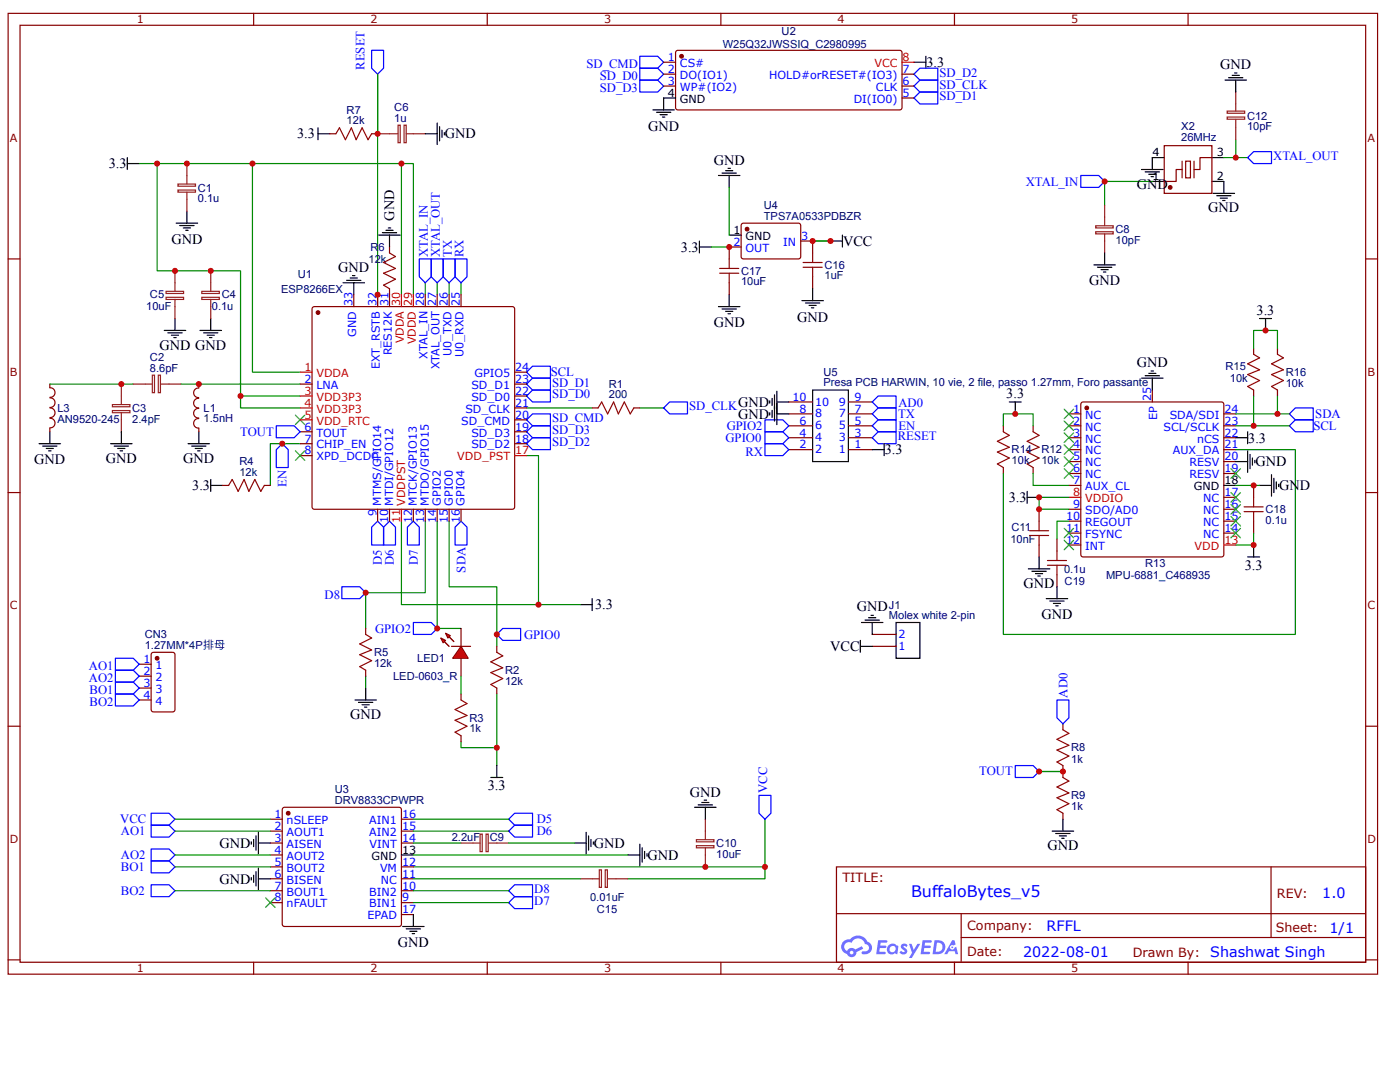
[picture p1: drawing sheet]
<svg xmlns="http://www.w3.org/2000/svg" width="279mm" height="216mm" viewBox="0 0 279 216" stroke-linecap="round" stroke-linejoin="round" font-family="sans-serif">
<g fill="none" stroke="#800" stroke-width=".24">
<path d="M1.6 2.7h273.3v191.7h-273.3zM4 5h268.5v187h-268.5zM50.6 2.7v2.3M97.2 2.7v2.3M143.9 2.7v2.3M190.5 2.7v2.3M237.1 2.7v2.3M1.6 51.7h2.4M272.5 51.7h2.4M1.6 98.3h2.4M272.5 98.3h2.4M1.6 144.9h2.4"/>
<path d="M272.5 144.9h2.4M166.9 173h105.6v19h-105.6zM253.7 173v14.1M1.6 191.5h2.4M50.6 192v2.4M97.2 192v2.4M143.9 192v2.4M167 182.3h105.5M190.5 192v2.4M191.8 187.1h80.7M191.8 182.3v9.5M237.1 192v2.4"/>
<path d="M272.5 191.5h2.4"/>
</g>
<g fill="#58f">
<path d="M180 188.4l.5-.1 .3 .1 .3 .2-.2 .4a.32 .32 0 0 0-.3-.3 .32 .32 0 0 0-.3 .2v.1a.8 .8 0 0 1 .7 .5 .8 .8 0 0 1-.3 .9h-.6l-.6-.3 .3-.4 .5 .3 .2-.1v-.2a.82 .82 0 0 1-.5-1.3z"/>
<path d="M181.4 188.3h.5l.5 1.3 .7-1.3h.6l-1.7 2.9h-.6l.6-1.1z"/>
<path d="M175.3 187.6l1.7 .1 .1 .2-.3 .2h-1.1v.6h1l.2 .2-.3 .3h-1l-.1 .7h1l.2 .1v.3l-1.8 .1z"/>
<path d="M184.1 187.6l1.8 .1 .1 .2-.3 .2h-1.1l-.1 .6h1.1l.2 .2-.3 .3h-1l-.2 .7h1.1l.2 .1v.3l-1.9 .1z"/>
<path d="M190 187.6h.5l.2 .8-.4 .3a.47 .47 0 0 0-.7 .2 .47 .47 0 0 0 .3 .6 .47 .47 0 0 0 .6-.4l.3-.2 .4 1.5h-.5l-.2-.6h-1.1l-.4 .6h-.5z"/>
<path d="M186.5 187.6l-.4 2.8h.9a1.42 1.42 0 0 0 1.7-1.4 1.42 1.42 0 0 0-1.7-1.4zM187 188.1a.93 .93 0 0 1 1.1 1 .93 .93 0 0 1-1.2 .8h-.2z"/>
<path d="M177.3 188.7a1.04 1.04 0 0 0-.1 1.4 1.04 1.04 0 0 0 1.5 .1l.4 .2 .2-1.5-.4-.2a1 1 0 0 0-1.6 0zM177.5 189.4a.62 .62 0 0 1 1.2 0 .62 .62 0 0 1-1.2 0z"/>
<path d="M168.3 187.9a1.47 1.47 0 0 0 .7 2.5 .97 .97 0 0 0 1.1 .6 .97 .97 0 0 0 .8-1l1.4-.7-.3-.5-1.3 .7a.99 .99 0 0 0-1.7 .3 .94 .94 0 0 1-.4-1.4 .94 .94 0 0 1 1.4-.3 1.43 1.43 0 0 1 1.4-.8 1.43 1.43 0 0 1 1.3 1.1 .77 .77 0 0 1 .7 .9 .77 .77 0 0 1-1.1 .5 .29 .29 0 0 0-.4 .3 .29 .29 0 0 0 .3 .3 1.34 1.34 0 0 0 1.7-.8 1.34 1.34 0 0 0-.8-1.7 2.12 2.12 0 0 0-3.6-.5l-.7 .1zM169.6 190.1a.37 .37 0 0 1 .7 0 .37 .37 0 0 1-.7 0z"/>
<circle cx="190" cy="189" r=".18"/>
</g>
<path d="M30.3 130.3l.3-.1h3.8l.5 .3v11.1l-.3 .4-4 .1-.4-.3v-11.2z" fill="none" stroke="#800" stroke-width=".24"/>
<circle cx="31.4" cy="131.3" r=".36" fill="#800"/>
<g fill="none" stroke="#800" stroke-width=".24">
<path d="M9.9 76.6v.8M10 77.4a.95 .95 0 0 1 1 .9 .95 .95 0 0 1-1 1M10 79.4a.95 .95 0 0 1 1 .9 .95 .95 0 0 1-1 1M9.9 85.4v.8M10 83.5a.95 .95 0 0 1 1 .9 .95 .95 0 0 1-1 1M10 81.4a.95 .95 0 0 1 1 1 .95 .95 0 0 1-1 .9M27.8 132.5h2.4M27.8 134.9h2.4M27.8 137.3h2.4M27.8 139.7h2.4M92 138.5v1.2M99.1 129v1.2"/>
<path d="M99.1 137.3v1.2M174.1 129h4.7M174.1 126.6h4.7M92 146.8v1.2"/>
<circle cx="31.4" cy="131.3" r=".36"/>
</g>
<path d="M63.5 26.7h2.3M63.5 25.5v2.4M7.8 88.5h4.3M8.5 89h2.9M9.2 89.5h1.5M9.7 90h.5M9.9 86.2v2.3M178.8 124.2h4.8v7.1h-4.8zM98 155.1h2.3M99.1 152.8v2.3" fill="none" stroke="#000" stroke-width=".24"/>
<path d="M9.9 76.6h16.7M87.3 104v21.4h4.7M89.6 104v13.1h9.5v11.9M92 134.9v3.6M99.1 138.5v14.3M92 148v1.2h7.1" fill="none" stroke="#080" stroke-width=".24"/>
<path d="M24.2 76.6v4.1M22.4 80.7h3.5v.5h-3.5zM22.4 81.9h3.5v.4h-3.5zM24.2 82.3v3.9" fill="none" stroke="#8d2323" stroke-width=".24"/>
<path d="M82.5 124.2h3.6l1.2 1.2-1.2 1.2h-3.6zM99.1 126.6l1.2-1.2h3.6v2.4h-3.6z" fill="none" stroke="#00f" stroke-width=".24"/>
<path d="M92 139.7l1.2 .7-2.4 1.2 2.4 1.2-2.4 .9 2.4 1.2-2.4 1.2 1.2 .7M99.1 130.2l1.2 .7-2.3 1.2 2.3 1.2-2.3 .9 2.3 1.2-2.3 1.2 1.1 .7" fill="none" stroke="#a00000" stroke-width=".24"/>
<path d="M92 129l1.4 2.3h-3.1z" fill="#f00"/>
<path d="M90.1 129h3.8M92 129l1.4 2.3h-3.1z" fill="none" stroke="#800" stroke-width=".24"/>
<path d="M88.7 128l.9 1z" fill="#800"/>
<path d="M88.7 128l.9 1" fill="none" stroke="#800" stroke-width=".24"/>
<path d="M89.6 127.1l1 .9z" fill="#800"/>
<path d="M89.6 127.1l1 .9" fill="none" stroke="#800" stroke-width=".24"/>
<path d="M88 127.3l.9 .5-.5 .5z" fill="#f00"/>
<path d="M88 127.3l.9 .5-.5 .5z" fill="none" stroke="#800" stroke-width=".24"/>
<path d="M88.9 126.4l1 .4-.5 .5z" fill="#f00"/>
<g fill="none" stroke="#800" stroke-width=".24">
<path d="M135 10.2l.3-.2h44.3l.3 .3 .1 .2v11l-.2 .4h-.3h-44.3l-.3-.2-.1-.2v-11zM65.8 26.7h1.2M74.2 26.7h1.2M77.7 49.3v1.2M77.7 57.6v1.2M44.4 96.9h1.2M52.8 96.9h1.1M118.2 81.4h1.2M126.5 81.4h1.2M73 125.4v1.2M73 133.7v1.2M88.9 126.4l1 .4-.5 .5z"/>
<path d="M92 125.4v3.6M92 131.3v3.6"/>
</g>
<g fill="none" stroke="#00f" stroke-width=".24">
<path d="M74.2 10h2.3v3.6l-1.1 1.2-1.2-1.2zM127.7 13.6h3.6l1.1 1.2-1.1 1.2h-3.6zM127.7 11.2h3.6l1.1 1.2-1.1 1.2h-3.6zM127.7 16h3.6l1.1 1.2-1.1 1.2h-3.6zM183.6 18.4h3.6v2.3h-3.6l-1.2-1.1zM183.6 13.6h3.6v2.4h-3.6l-1.2-1.2zM183.6 16h3.6v2.4h-3.6l-1.2-1.2zM83.7 51.7h2.4v3.5l-1.2 1.2-1.2-1.2zM86.1 51.7h2.3v3.5l-1.1 1.2-1.2-1.2zM88.4 51.7h2.4v3.5l-1.2 1.2-1.2-1.2zM90.8 51.7h2.4v3.5l-1.2 1.2-1.2-1.2zM105.1 74.3l1.2-1.2h3.5v2.4h-3.5z"/>
<path d="M105.1 76.6l1.2-1.1h3.5v2.3h-3.5zM105.1 79l1.2-1.2h3.5v2.4h-3.5zM56.3 88.5l1.2 1.2v3.6h-2.4v-3.6zM105.1 88.5l1.2-1.2h3.5v2.4h-3.5zM105.1 86.2l1.2-1.2h3.5v2.3h-3.5zM106.3 82.6h3.5v2.4h-3.5l-1.2-1.2zM133.6 80.2h3.6v2.4h-3.6l-1.2-1.2zM75.4 104l1.1 1.2v3.6h-2.3v-3.6zM77.7 104l1.2 1.2v3.6h-2.4v-3.6zM82.5 104l1.2 1.2v3.6h-2.4v-3.6zM92 104l1.2 1.2v3.6h-2.4v-3.6zM23 138.5h3.6l1.2 1.2-1.2 1.2h-3.6z"/>
<path d="M23 136.1h3.6l1.2 1.2-1.2 1.2h-3.6zM23 133.7h3.6l1.2 1.2-1.2 1.2h-3.6zM23 131.3h3.6l1.2 1.2-1.2 1.2h-3.6z"/>
</g>
<path d="M75.4 14.8v46.4M84.9 56.4v2.4M87.3 56.4v2.4M89.6 56.4v2.4M92 56.4v2.4M59.9 88.5h-6v8.4M105.1 90.9h2.4v29.7M105.1 81.4h13.1M127.7 81.4h4.7M80.1 104v16.6h35.7M84.9 104v14.3h-11.9v7.1M73 134.9v2.4" fill="none" stroke="#080" stroke-width=".24"/>
<g fill="none" stroke="#000" stroke-width=".24">
<path d="M132.4 19.6v2.3M182.4 12.4h2.4M184.8 11.2v2.4M25.4 32.6h2.4M25.4 31.4v2.4M84.9 26.7h2.4M87.3 24.5v4.3M87.7 25.3v2.8M88.2 26v1.4M88.7 26.5v.4M130.3 21.9h4.3M131 22.4h2.9"/>
<path d="M131.7 22.9h1.5M132.2 23.4h.5M68.5 56.4h4.2M69.2 55.9h2.8M69.9 55.5h1.4M70.4 55h.4M70.6 56.4v2.4M75.6 46.9h4.3M76.3 46.4h2.9M77 46h1.4M77.5 45.5h.5M77.7 46.9v2.4"/>
<path d="M42.1 96.9h2.3M42.1 95.7v2.3M118.2 119.5v2.3M70.8 139.7h4.3M73 137.3v2.4M115.8 120.6h2.4M71.6 140.2h2.8M72.3 140.6h1.4M72.7 141.1h.5"/>
</g>
<path d="M75.4 26.7h4M79.4 25h.5v3.5h-.5zM80.6 25h.5v3.5h-.5zM81.1 26.7h3.8" fill="none" stroke="#8d2323" stroke-width=".24"/>
<path d="M67 26.7l.7-1.2 1.2 2.4 1.2-2.4 1 2.4 1.2-2.4 1.2 2.4 .7-1.2M77.7 50.5l1.2 .7-2.4 1.2 2.4 1.2-2.4 .9 2.4 1.2-2.4 1.2 1.2 .7M45.6 96.9l.7-1.2 1.2 2.3 1.2-2.3 1 2.3 1.2-2.3 1.1 2.3 .8-1.1M119.4 81.4l.7-1.2 1.2 2.4 1.2-2.4 .9 2.4 1.2-2.4 1.2 2.4 .7-1.2M73 126.6l1.2 .7-2.4 1.2 2.4 1.2-2.4 .9 2.4 1.2-2.4 1.2 1.2 .7" fill="none" stroke="#a00000" stroke-width=".24"/>
<circle cx="136" cy="11.2" r=".36" fill="#800"/>
<g fill="none" stroke="#800" stroke-width=".24">
<path d="M132.4 12.4h2.4M132.4 14.8h2.4M132.4 17.2h2.4M180 14.8h2.4M180 17.2h2.4M180 19.6h2.4M39.7 79.5a.95 .95 0 0 0-1.1 .9 .95 .95 0 0 0 1.1 1M39.7 77.4a.95 .95 0 0 0-1.1 1 .95 .95 0 0 0 1.1 .9M39.7 76.6v.8M62.4 61.3l.4-.1h39.4l.4 .1 .1 .4v39.4l-.1 .4-.4 .1h-39.4l-.4-.1-.1-.4v-39.4zM39.7 81.5a.95 .95 0 0 0-1.1 .9 .95 .95 0 0 0 1.1 1M39.7 83.5a.95 .95 0 0 0-1.1 1 .95 .95 0 0 0 1.1 .9"/>
<path d="M39.7 85.4v.8"/>
<circle cx="136" cy="11.2" r=".36"/>
</g>
<g fill="none" stroke="#000" stroke-width=".24">
<path d="M132.4 19.6h2.4M35.2 44.5h4.2M35.9 45h2.8M36.6 45.5h1.4M37.1 46h.4M37.3 42.2v2.3M32.8 65.9h4.3M33.5 66.4h2.8M34.2 66.9h1.4M34.7 67.4h.5M34.9 63.6v2.3M39.9 65.9h4.3"/>
<path d="M40.6 66.4h2.9M41.3 66.9h1.5M41.8 67.4h.5M42.1 63.6v2.3M22.1 88.5h4.3M22.8 89h2.8M23.5 89.5h1.4M24 90h.5M24.2 86.2v2.3M37.5 88.5h4.3M38.3 89h2.8M39 89.5h1.4"/>
<path d="M39.4 90h.5M39.7 86.2v2.3"/>
</g>
<path d="M180 12.4h2.4" fill="none" stroke="#f00" stroke-width=".24"/>
<path d="M58.9 82.8l1.9 1.9zM60.8 82.8l-1.9 1.9z" fill="#000"/>
<path d="M58.9 82.8l1.9 1.9M60.8 82.8l-1.9 1.9" fill="none" stroke="#3c3" stroke-width=".24"/>
<path d="M27.8 32.6h54.7v26.2M31.4 32.6v21.4h16.6v25h11.9M50.4 32.6v41.7h9.5M80.1 32.6v26.2M36.1 76.6h23.8M48 79v2.4h11.9" fill="none" stroke="#080" stroke-width=".24"/>
<g fill="none" stroke="#8d2323" stroke-width=".24">
<path d="M35.5 36.7h3.5v.5h-3.5zM35.5 37.9h3.5v.4h-3.5zM37.3 32.6v4.1M37.3 38.3v3.9M33.1 58.1h3.5v.5h-3.5zM33.1 59.3h3.5v.5h-3.5zM34.9 54v4.1M34.9 59.8v3.8M40.3 58.1h3.5v.5h-3.5zM40.3 59.3h3.5v.5h-3.5zM42.1 54v4.1M42.1 59.8v3.8"/>
<path d="M26.6 76.6h3.8M30.4 74.9h.4v3.5h-.4zM31.6 74.9h.4v3.5h-.4zM32.1 76.6h4"/>
</g>
<circle cx="63.5" cy="62.4" r=".36" fill="#800"/>
<g fill="none" stroke="#800" stroke-width=".24">
<path d="M70.6 58.8v2.4M75.4 58.8v2.4M77.7 58.8v2.4M84.9 58.8v2.4M87.3 58.8v2.4M89.6 58.8v2.4M92 58.8v2.4M59.9 76.6h2.4M102.7 76.6h2.4M102.7 79h2.4M102.7 74.3h2.4M59.9 86.2h2.4"/>
<path d="M59.9 88.5h2.4M59.9 90.9h2.4M102.7 86.2h2.4M102.7 88.5h2.4M102.7 83.8h2.4M102.7 81.4h2.4M75.4 101.6v2.4M77.7 101.6v2.4M82.5 101.6v2.4M84.9 101.6v2.4M87.3 101.6v2.4M89.6 101.6v2.4"/>
<path d="M92 101.6v2.4M56.5 161.2l.3-.1h22.8l.4 .1 .1 .4v22.8l-.1 .3-.4 .2h-22.8l-.3-.2-.2-.3v-22.8z"/>
<circle cx="63.5" cy="62.4" r=".36"/>
</g>
<path d="M80.1 58.8v2.4M82.5 58.8v2.4M59.9 74.3h2.4M59.9 79h2.4M59.9 81.4h2.4M59.9 83.8h2.4M102.7 90.9h2.4M80.1 101.6v2.4" fill="none" stroke="#f00" stroke-width=".24"/>
<path d="M152.7 173v2.4h-27.4M152.7 163.5v9.5h-70.2" fill="none" stroke="#080" stroke-width=".24"/>
<circle cx="57.5" cy="162.3" r=".36" fill="#800"/>
<g fill="none" stroke="#800" stroke-width=".24">
<path d="M148 44.7l.4-.2 11.2 .1 .2 .4-.1 6.5-.4 .2-11.2-.1-.2-.4v-6.2zM53.9 163.5h2.4M53.9 165.8h2.4M53.9 168.2h2.4M53.9 170.6h2.4M53.9 173h2.4M53.9 175.4h2.4M53.9 177.7h2.4M80.1 163.5h2.4M80.1 165.8h2.4M80.1 168.2h2.4M80.1 173h2.4"/>
<path d="M80.1 175.4h2.4M80.1 177.7h2.4M53.9 180.1h2.4M80.1 180.1h2.4M80.1 182.5h2.4"/>
<circle cx="57.5" cy="162.3" r=".36"/>
</g>
<g fill="none" stroke="#000" stroke-width=".24">
<path d="M140.5 159.7h.5M50.1 168v.5M50.1 175.1v.5M50.6 167.5v1.4M50.6 174.6v1.5M51.1 166.8v2.8M51.1 173.9v2.9M51.6 168.2h2.3M51.6 166.1v4.3M51.6 173.2v4.3M51.6 175.4h2.3M80.1 170.6h2.4"/>
<path d="M114.6 168.2h2.4M117 166.1v4.3M117.5 166.8v2.8M117.9 167.5v1.4M118.4 168v.5M125.3 170.6h2.4M127.7 168.5v4.2M128.2 169.2v2.8M128.6 169.9v1.4M129.1 170.4v.4M138.6 161.1h4.3M139.3 160.6h2.9"/>
<path d="M140.1 160.1h1.4M140.8 161.1v2.4M80.4 184.9h4.2M81.1 185.3h2.8M81.8 185.8h1.4M82.3 186.3h.4M82.5 182.5v2.4"/>
</g>
<path d="M151.5 158.7h2.4v3.6l-1.2 1.2-1.2-1.2zM30.2 162.3h3.5l1.2 1.2-1.2 1.2h-3.5zM30.2 164.7h3.5l1.2 1.1-1.2 1.2h-3.5zM30.2 169.4h3.5l1.2 1.2-1.2 1.2h-3.5zM30.2 171.8h3.5l1.2 1.2-1.2 1.2h-3.5zM30.2 176.5h3.5l1.2 1.2-1.2 1.2h-3.5zM101.5 163.5l1.2-1.2h3.6v2.4h-3.6zM101.5 177.7l1.2-1.2h3.6v2.4h-3.6zM102.7 164.7h3.6v2.3h-3.6l-1.2-1.2zM101.5 180.1l1.2-1.2h3.6v2.4h-3.6z" fill="none" stroke="#00f" stroke-width=".24"/>
<g fill="none" stroke="#080" stroke-width=".24">
<path d="M34.9 163.5h19M34.9 170.6h19M34.9 165.8h19M34.9 177.7h19M34.9 173h19M82.5 163.5h19M82.5 168.2h9.5M82.5 170.6h42.8M82.5 165.8h19M82.5 177.7h19M82.5 175.4h33.3M101.5 168.2h13.1"/>
<path d="M82.5 180.1h19"/>
</g>
<path d="M92 168.2h3.8M95.8 166.4h.4v3.5h-.4zM97 166.4h.4v3.5h-.4zM97.5 168.2h4M115.8 175.4h3.8M119.6 173.6h.4v3.5h-.4zM120.8 173.6h.4v3.5h-.4zM121.3 175.4h4M139 167.6h3.5v.4h-3.5zM139 168.7h3.5v.5h-3.5zM140.8 163.5v4M140.8 169.2v3.8" fill="none" stroke="#8d2323" stroke-width=".24"/>
<path d="M53 179.2l1.9 1.9zM54.9 179.2l-1.9 1.9z" fill="#000"/>
<path d="M53 179.2l1.9 1.9M54.9 179.2l-1.9 1.9" fill="none" stroke="#3c3" stroke-width=".24"/>
<circle cx="149.1" cy="45.7" r=".36" fill="#800"/>
<g fill="none" stroke="#800" stroke-width=".24">
<path d="M145.5 56.4v2.4M147.9 49.3h-2.4v2.4M159.8 48.1h2.4v2.4M162.2 55.2v2.4M215.8 80.3l.4-.1h27.6l.3 .1 .1 .4v30l-.1 .3-.3 .1h-27.6l-.4-.1-.1-.3v-30z"/>
<circle cx="149.1" cy="45.7" r=".36"/>
</g>
<g fill="none" stroke="#000" stroke-width=".24">
<path d="M143.4 35h4.3M144.1 34.5h2.9M144.8 34.1h1.4M145.3 33.6h.5M145.5 35v2.4M139.6 49.3h2.4M139.6 48.1v2.4M145.5 46.9h2.4M145.5 58.8v2.4M160 60h4.3M162.2 57.6v2.4M165.7 48.1h2.4"/>
<path d="M168.1 46.9v2.4M143.4 61.2h4.3M144.1 61.7h2.9M144.8 62.1h1.4M145.3 62.6h.5M160.8 60.5h2.8M161.5 60.9h1.4M161.9 61.4h.5"/>
</g>
<path d="M143.6 54.5h3.8M143.6 53.6h3.8M145.5 51.7v1.9M145.5 54.5v1.9M160.3 53.3h3.8M160.3 52.4h3.8M162.2 50.5v1.9M162.2 53.3v1.9" fill="none" stroke="#a00000" stroke-width=".24"/>
<path d="M145.5 37.4v9.5M142 49.3h3.5M162.2 48.1h3.5" fill="none" stroke="#080" stroke-width=".24"/>
<path d="M68.2 117.1h3.6l1.2 1.2-1.2 1.2h-3.6z" fill="none" stroke="#00f" stroke-width=".24"/>
<path d="M58.9 90l1.9 1.9zM60.8 90l-1.9 1.9z" fill="#000"/>
<path d="M58.9 90l1.9 1.9M60.8 90l-1.9 1.9" fill="none" stroke="#3c3" stroke-width=".24"/>
<circle cx="216.9" cy="81.4" r=".36" fill="#800"/>
<g fill="none" stroke="#800" stroke-width=".24">
<path d="M232.3 29.1h9.6v9.5h-9.6zM230 77.8v2.4M250.2 69.5v1.2M250.2 77.8v1.2M254.9 69.5v1.2M254.9 77.8v1.2M200.2 85v1.2M200.2 93.3v1.2M206.2 85v1.2M206.2 93.3v1.2M213.3 82.6h2.4M213.3 85h2.4"/>
<path d="M213.3 87.3h2.4M213.3 89.7h2.4M213.3 92.1h2.4M213.3 94.5h2.4M213.3 96.9h2.4M244.2 82.6h2.4M244.2 85h2.4M244.2 87.3h2.4M244.2 89.7h2.4M244.2 92.1h2.4M244.2 94.5h2.4M244.2 99.2h2.4"/>
<path d="M250.2 96.9v2.3M207.4 101.6v2.4M207.4 108.8v2.3M210.9 107.6v2.3M210.9 114.7v2.4M213.3 101.6h2.4M213.3 104h2.4M213.3 106.4h2.4M213.3 108.8h2.4M244.2 101.6h2.4M244.2 104h2.4M244.2 106.4h2.4"/>
<path d="M250.2 104v2.4"/>
<circle cx="216.9" cy="81.4" r=".36"/>
</g>
<path d="M213.3 99.2h2.4M244.2 108.8h2.4" fill="none" stroke="#f00" stroke-width=".24"/>
<g fill="none" stroke="#000" stroke-width=".24">
<path d="M230 36.2h2.3M230 31.4h2.3M241.9 36.2h2.3M241.9 31.4h2.3M227.8 75.5h4.3M228.5 75h2.9M229.3 74.5h1.4M229.7 74h.5M230 75.5v2.3M251.4 63.6h2.4M252.6 63.6v2.3M201.4 80.2h2.4"/>
<path d="M202.6 80.2v2.4M205 99.2h2.4M205 98v2.4M244.2 96.9h2.4M246.6 92.1h2.4M246.6 87.3h2.4M249 86.2v2.3M249 90v4.2M249.5 90.7v2.8M250 91.4v1.4M250.4 91.9v.4M251.4 96.9h2.4"/>
<path d="M253.8 94.7v4.3M254.2 95.4v2.9M254.7 96.1v1.5M255.2 96.6v.5M205.2 113.5h4.3M205.9 114h2.9M206.7 114.5h1.4M207.1 114.9h.5M207.4 111.1v2.4M208.8 119.5h4.3M209.5 119.9h2.9M210.9 117.1v2.4"/>
<path d="M249 111.1h2.4M250.2 108.8v2.3M171.7 129h2.4M171.7 127.8v2.4M171.9 124.2h4.3M172.6 123.7h2.9M173.4 123.3h1.4M173.8 122.8h.5M174.1 124.2v2.4M210.2 120.4h1.5M210.7 120.9h.5"/>
</g>
<g fill="#000">
<path d="M212.4 81.6l1.9 1.9zM214.3 81.6l-1.9 1.9z"/>
<path d="M212.4 84l1.9 1.9zM212.4 85.9l1.9-1.9z"/>
<path d="M212.4 86.4l1.9 1.9zM214.3 86.4l-1.9 1.9z"/>
<path d="M212.4 88.8l1.9 1.9zM214.3 88.8l-1.9 1.9z"/>
<path d="M212.4 91.2l1.9 1.9zM212.4 93.1l1.9-1.9z"/>
<path d="M212.4 93.5l1.9 1.9zM214.3 93.5l-1.9 1.9z"/>
<path d="M245.7 98.3l1.9 1.9zM247.6 98.3l-1.9 1.9z"/>
<path d="M245.7 93.5l1.9 1.9zM247.6 93.5l-1.9 1.9z"/>
<path d="M212.4 105.4l1.9 1.9zM212.4 107.3l1.9-1.9z"/>
<path d="M212.4 107.8l1.9 1.9zM214.3 107.8l-1.9 1.9z"/>
<path d="M245.7 100.7l1.9 1.9zM247.6 100.7l-1.9 1.9z"/>
<path d="M245.7 103l1.9 1.9zM247.6 103l-1.9 1.9z"/>
<path d="M245.7 105.4l1.9 1.9zM247.6 105.4l-1.9 1.9z"/>
</g>
<g fill="none" stroke="#3c3" stroke-width=".24">
<path d="M212.4 81.6l1.9 1.9M212.4 84l1.9 1.9M212.4 86.4l1.9 1.9M212.4 88.8l1.9 1.9M212.4 91.2l1.9 1.9M212.4 93.5l1.9 1.9M214.3 81.6l-1.9 1.9M214.3 84l-1.9 1.9M214.3 86.4l-1.9 1.9M214.3 88.8l-1.9 1.9M214.3 91.2l-1.9 1.9M214.3 93.5l-1.9 1.9"/>
<path d="M245.7 98.3l1.9 1.9M245.7 93.5l1.9 1.9M247.6 98.3l-1.9 1.9M247.6 93.5l-1.9 1.9M212.4 105.4l1.9 1.9M212.4 107.8l1.9 1.9M214.3 105.4l-1.9 1.9M214.3 107.8l-1.9 1.9M245.7 100.7l1.9 1.9M245.7 103l1.9 1.9M245.7 105.4l1.9 1.9M247.6 100.7l-1.9 1.9"/>
<path d="M247.6 103l-1.9 1.9M247.6 105.4l-1.9 1.9"/>
</g>
<g fill="none" stroke="#a00000" stroke-width=".24">
<path d="M250.2 70.7l1.2 .7-2.4 1.2 2.4 1.2-2.4 .9 2.4 1.2-2.4 1.2 1.2 .7M254.9 70.7l1.2 .7-2.3 1.2 2.3 1.2-2.3 .9 2.3 1.2-2.3 1.2 1.1 .7M200.2 86.2l1.2 .7-2.4 1.2 2.4 1.1-2.4 1 2.4 1.2-2.4 1.2 1.2 .7M206.2 86.2l1.2 .7-2.4 1.2 2.4 1.1-2.4 1 2.4 1.2-2.4 1.2 1.2 .7M250.2 99.2v1.9M205.5 105.9h3.8M205.5 106.8h3.8M207.4 104v1.9M207.4 106.8v2M209 112.8h3.8M209 111.8h3.8M210.9 109.9v1.9"/>
<path d="M210.9 112.8v1.9M248.3 102.1h3.8M248.3 101.1h3.8M250.2 102.1v1.9"/>
</g>
<path d="M250.2 69.5v-3.6h4.7v3.6M250.2 79v6M254.9 79v3.6M200.2 85v-2.4h6v2.4M206.2 94.5v2.4h7.1M213.3 99.2h-5.9v2.4h5.9M246.6 89.7h11.9v36.9h-58.3v-32.1M246.6 96.9h4.8M246.6 82.6h10.7M246.6 85h10.7M213.3 104h-2.4v3.6M250.2 106.4v2.4h-3.6" fill="none" stroke="#080" stroke-width=".24"/>
<path d="M258.5 83.8h3.6v2.4h-3.6l-1.2-1.2zM258.5 81.4h3.6v2.4h-3.6l-1.2-1.2z" fill="none" stroke="#00f" stroke-width=".24"/>
<circle cx="233.5" cy="37.4" r=".36" fill="#800"/>
<g fill="none" stroke="#800" stroke-width=".24">
<path d="M235.9 33.8h-1.2v2.4h-2.4M236.6 32.2h1v3.3h-1zM241.9 31.4h-2.4v2.4h-1.2M157.4 89.7h4.8M157.4 87.3h4.8M157.4 85h4.8M157.4 82.6h4.8M157.4 80.2h4.8M169.3 89.7h4.8M169.3 87.3h4.8M169.3 85h4.8M169.3 82.6h4.8"/>
<path d="M169.3 80.2h4.8M212.1 144.4v1.2M212.1 152.8v2.3M212.1 162.3v1.2"/>
<circle cx="233.5" cy="37.4" r=".36"/>
</g>
<path d="M235.9 32.2v3.3M238.3 32.2v3.3" fill="none" stroke="#810" stroke-width=".24"/>
<path d="M230 36.2h-9.5v4.8M244.2 31.4h2.4M246.6 27.9v3.5h2.4M207.4 153.9h4.7" fill="none" stroke="#080" stroke-width=".24"/>
<path d="M246.6 18.4v3.8M244.9 23.4h3.5v.4h-3.5zM244.9 22.2h3.5v.4h-3.5zM246.6 23.8v4.1M218.7 45.1h3.5v.4h-3.5zM218.7 46.2h3.5v.5h-3.5zM220.5 41v4M220.5 46.7v3.8" fill="none" stroke="#8d2323" stroke-width=".24"/>
<g fill="none" stroke="#000" stroke-width=".24">
<path d="M244.5 16h4.3M245.2 15.5h2.8M245.9 15h1.4M246.4 14.6h.5M246.6 16v2.4M227.8 33.8h4.3M228.5 34.3h2.9M229.3 34.8h1.4M229.7 35.3h.5M230 31.4v2.4M242.1 38.6h4.3M242.8 39.1h2.9"/>
<path d="M243.5 39.5h1.5M244.2 36.2v2.4M218.3 52.9h4.3M219 53.3h2.9M219.7 53.8h1.5M220.2 54.3h.5M220.5 50.5v2.4M244 40h.5M153.6 80v.4M154.1 79.5v1.4M154.6 78.8v5.2M155 78.1v6.6"/>
<path d="M162.2 77.8h7.1v14.3h-7.1zM153.6 82.3v.5M154.1 81.9v1.4M155 82.6h2.4M155 80.2h2.4M174.1 89.7h2.4M176.5 88.5v2.4M210 165.8h4.3M210.7 166.3h2.9M211.4 166.8h1.4M211.9 167.3h.5M212.1 163.5v2.3"/>
</g>
<path d="M215.7 35h3.6l1.2 1.2-1.2 1.2h-3.6zM249 31.4l1.2-1.1h3.6v2.3h-3.6zM55.1 85h3.6l1.2 1.2-1.2 1.1h-3.6zM152.7 88.5h3.5l1.2 1.2-1.2 1.2h-3.5zM152.7 86.2h3.5l1.2 1.1-1.2 1.2h-3.5zM152.7 83.8h3.5l1.2 1.2-1.2 1.2h-3.5zM174.1 82.6l1.2-1.2h3.5v2.4h-3.5zM174.1 85l1.2-1.2h3.5v2.4h-3.5zM174.1 87.3l1.2-1.1h3.5v2.3h-3.5zM174.1 80.2l1.2-1.2h3.5v2.4h-3.5zM210.9 139.7h2.4v3.5l-1.2 1.2-1.2-1.2zM202.6 152.8h3.6l1.2 1.1-1.2 1.2h-3.6z" fill="none" stroke="#00f" stroke-width=".24"/>
<path d="M212.1 145.6l1.2 .7-2.4 1.2 2.4 1.2-2.4 1 2.4 1.2-2.4 1.1 1.2 .8M212.1 155.1l1.2 .8-2.4 1.1 2.4 1.2-2.4 1 2.4 1.2-2.4 1.2 1.2 .7" fill="none" stroke="#a00000" stroke-width=".24"/>
<g fill="#c00">
<circle cx="99.1" cy="126.6" r=".59"/>
<circle cx="87.3" cy="125.4" r=".59"/>
<circle cx="99.1" cy="149.2" r=".59"/>
<circle cx="107.5" cy="120.6" r=".59"/>
<circle cx="56.3" cy="88.5" r=".59"/>
<circle cx="37.3" cy="32.6" r=".59"/>
<circle cx="80.1" cy="32.6" r=".59"/>
<circle cx="50.4" cy="32.6" r=".59"/>
<circle cx="31.4" cy="32.6" r=".59"/>
<circle cx="75.4" cy="26.7" r=".59"/>
<circle cx="48" cy="79" r=".59"/>
<circle cx="34.9" cy="54" r=".59"/>
<circle cx="42.1" cy="54" r=".59"/>
<circle cx="39.7" cy="76.6" r=".59"/>
<circle cx="24.2" cy="76.6" r=".59"/>
<circle cx="140.8" cy="173" r=".59"/>
<circle cx="152.7" cy="173" r=".59"/>
<circle cx="162.2" cy="48.1" r=".59"/>
<circle cx="73" cy="118.3" r=".59"/>
<circle cx="145.5" cy="49.3" r=".59"/>
<circle cx="165.7" cy="48.1" r=".59"/>
<circle cx="75.4" cy="58.8" r=".59"/>
<circle cx="202.6" cy="82.6" r=".59"/>
<circle cx="207.4" cy="101.6" r=".59"/>
<circle cx="207.4" cy="99.2" r=".59"/>
<circle cx="250.2" cy="96.9" r=".59"/>
<circle cx="250.2" cy="108.8" r=".59"/>
<circle cx="250.2" cy="85" r=".59"/>
<circle cx="254.9" cy="82.6" r=".59"/>
<circle cx="252.6" cy="65.9" r=".59"/>
<circle cx="246.6" cy="31.4" r=".59"/>
<circle cx="220.5" cy="36.2" r=".59"/>
<circle cx="212.1" cy="153.9" r=".59"/>
<circle cx="207.4" cy="153.9" r=".59"/>
</g>
<text font-size="3.2" fill="#00f" x="181.8" y="179.1">BuffaloBytes_v5</text>
<g font-size="2.9">
<text x="184.9" y="13.3">3.3</text>
<text x="243.5" y="13.8">GND</text>
<text x="59.3" y="27.6">3.3</text>
<text x="88.8" y="27.6">GND</text>
<text x="129.4" y="26.1">GND</text>
<text x="21.7" y="33.6">3.3</text>
<text x="142.4" y="32.9">GND</text>
<text x="226.9" y="37.6">GND</text>
<text x="78.7" y="44.1" transform="rotate(-90 78.7 44.1)">GND</text>
<text x="241.1" y="42.4">GND</text>
<text x="34.2" y="48.6">GND</text>
<text x="135.9" y="50.3">3.3</text>
<text x="168.2" y="49.1">VCC</text>
<text x="67.5" y="54.3">GND</text>
<text x="217.4" y="56.9">GND</text>
<text x="142.4" y="65.3">GND</text>
<text x="159.1" y="64.2">GND</text>
<text x="250.8" y="62.8">3.3</text>
<text x="31.8" y="69.7">GND GND</text>
<text x="226.9" y="73.3">GND</text>
<text x="147.3" y="83.5">GND</text>
<text x="147.3" y="81.1">GND</text>
<text x="200.8" y="79.5">3.3</text>
<text x="249.1" y="88.3">3.3</text>
<text x="6.8" y="92.6">GND</text>
<text x="21.1" y="92.3">GND</text>
<text x="36.6" y="92.3">GND</text>
<text x="176.6" y="90.6">3.3</text>
<text x="250.5" y="93.1">GND</text>
<text x="38.4" y="97.8">3.3</text>
<text x="201.3" y="100.2">3.3</text>
<text x="255.3" y="97.8">GND</text>
<text x="248.4" y="113.8">3.3</text>
<text x="204.3" y="117.3">GND</text>
<text x="118.8" y="121.6">3.3</text>
<text x="171" y="122">GND</text>
<text x="207.8" y="123.6">GND</text>
<text x="165.7" y="129.9">VCC</text>
<text x="69.9" y="143.5">GND</text>
<text x="97.4" y="157.7">3.3</text>
<text x="137.7" y="158.9">GND</text>
<text x="43.8" y="169.2">GND</text>
<text x="118.5" y="169.2">GND</text>
<text x="129.2" y="171.6">GND</text>
<text x="209" y="169.6">GND</text>
<text x="43.8" y="176.3">GND</text>
<text x="79.4" y="188.9">GND</text>
</g>
<g font-size="2.9" fill="#00f">
<text x="263.9" y="179.2">1.0</text>
<text x="208.9" y="185.7">RFFL</text>
<text x="204.2" y="190.9">2022-08-01</text>
<text x="241.5" y="190.9">Shashwat Singh</text>
<text x="265.3" y="186.2">1/1</text>
</g>
<g font-size="2.5" fill="#00f">
<text x="72.7" y="13.9" transform="rotate(-90 72.7 13.9)">RESET</text>
<text x="117" y="13.6">SD_CMD</text>
<text x="119.7" y="16">SD_D0</text>
<text x="187.5" y="15.3">SD_D2</text>
<text x="187.5" y="17.7">SD_CLK</text>
<text x="119.7" y="18.4">SD_D3</text>
<text x="187.5" y="20">SD_D1</text>
<text x="254.1" y="32">XTAL_OUT</text>
<text x="204.7" y="37.1">XTAL_IN</text>
<text x="85.4" y="51.3" transform="rotate(-90 85.4 51.3)">XTAL_IN</text>
<text x="87.7" y="51.3" transform="rotate(-90 87.7 51.3)">XTAL_OUT</text>
<text x="90.1" y="51.3" transform="rotate(-90 90.1 51.3)">TX</text>
<text x="92.5" y="51.3" transform="rotate(-90 92.5 51.3)">RX</text>
<text x="109.9" y="75.1">SCL</text>
<text x="110.2" y="77.1">SD_D1</text>
<text x="110.2" y="79.5">SD_D0</text>
<text x="137.6" y="81.9">SD_CLK</text>
<text x="179.2" y="83.5">TX</text>
<text x="179.3" y="81.1">AD0</text>
<text x="262.5" y="83.4">SDA</text>
<text x="47.9" y="87">TOUT</text>
<text x="110.2" y="89">SD_D2</text>
<text x="110.2" y="86.7">SD_D3</text>
<text x="110.2" y="84.3">SD_CMD</text>
<text x="144.8" y="88.2">GPIO0</text>
<text x="145" y="85.8">GPIO2</text>
<text x="179.2" y="87.9">RESET</text>
<text x="179.3" y="85.9">EN</text>
<text x="262.1" y="85.8">SCL</text>
<text x="148.8" y="90.9">RX</text>
<text x="57.2" y="97.2" transform="rotate(-90 57.2 97.2)">EN</text>
<text x="76.2" y="112.7" transform="rotate(-90 76.2 112.7)">D5</text>
<text x="78.6" y="112.7" transform="rotate(-90 78.6 112.7)">D6</text>
<text x="83.4" y="112.7" transform="rotate(-90 83.4 112.7)">D7</text>
<text x="64.8" y="119.6">D8</text>
<text x="92.9" y="114.2" transform="rotate(-90 92.9 114.2)">SDA</text>
<text x="74.9" y="126.3">GPIO2</text>
<text x="104.6" y="127.4">GPIO0</text>
<text x="17.7" y="136.1">AO2</text>
<text x="17.7" y="133.7">AO1</text>
<text x="17.9" y="140.9">BO2</text>
<text x="17.9" y="138.5">BO1</text>
<text x="213.1" y="139.2" transform="rotate(-90 213.1 139.2)">AD0</text>
<text x="195.4" y="154.7">TOUT</text>
<text x="153.1" y="158.2" transform="rotate(-90 153.1 158.2)">VCC</text>
<text x="24" y="164.3">VCC</text>
<text x="24.1" y="166.7">AO1</text>
<text x="107.1" y="166.7">D6</text>
<text x="107.1" y="164.3">D5</text>
<text x="24.1" y="171.4">AO2</text>
<text x="24.1" y="173.8">BO1</text>
<text x="24.1" y="178.6">BO2</text>
<text x="106.6" y="178.2">D8</text>
<text x="106.6" y="180.6">D7</text>
</g>
<g font-size="2.5" fill="#800">
<text x="168.1" y="176.1">TITLE:</text>
<text x="254.9" y="179.2">REV:</text>
<text x="193" y="185.6">Company:</text>
<text x="193" y="190.8">Date:</text>
<text x="226.1" y="190.9">Drawn By:</text>
<text x="254.6" y="186.1">Sheet:</text>
</g>
<g font-size="2.2" fill="#800">
<text x="27.3" y="4.7">1</text>
<text x="73.9" y="4.7">2</text>
<text x="120.6" y="4.7">3</text>
<text x="167.2" y="4.7">4</text>
<text x="213.8" y="4.7">5</text>
<text x="2" y="28.4">A</text>
<text x="272.9" y="28.4">A</text>
<text x="2" y="75">B</text>
<text x="272.9" y="75">B</text>
<text x="2" y="121.6">C</text>
<text x="272.9" y="121.6">C</text>
<text x="2" y="168.2">D</text>
<text x="272.9" y="168.2">D</text>
<text x="27.3" y="194">1</text>
<text x="73.9" y="194">2</text>
<text x="120.6" y="194">3</text>
<text x="167.2" y="194">4</text>
<text x="213.8" y="194">5</text>
</g>
<g font-size="2.2" fill="#000080">
<text x="144.2" y="9.6">W25Q32JWSSIQ_C2980995</text>
<text x="156" y="7">U2</text>
<text x="69.2" y="22.7">R7</text>
<text x="78.7" y="22.1">C6</text>
<text x="248.9" y="23.9">C12</text>
<text x="69.2" y="24.8">12k</text>
<text x="78.7" y="24.3">1u</text>
<text x="235.7" y="28.2">26MHz</text>
<text x="235.7" y="26">X2</text>
<text x="248.9" y="26">10pF</text>
<text x="39.5" y="40.3">0.1u</text>
<text x="39.5" y="38.2">C1</text>
<text x="152.4" y="41.7">U4</text>
<text x="152.4" y="43.8">TPS7A0533PDBZR</text>
<text x="222.6" y="46.5">C8</text>
<text x="73.6" y="52.4">12k</text>
<text x="73.9" y="50.1">R</text>
<text x="75.5" y="50.1">6</text>
<text x="164.6" y="53.7">C16</text>
<text x="222.6" y="48.6">10pF</text>
<text x="29.9" y="59.5">C5</text>
<text x="44.2" y="59.5">C4</text>
<text x="56.1" y="58.4">ESP8266EX</text>
<text x="59.4" y="55.4">U1</text>
<text x="147.9" y="56.9">10uF</text>
<text x="147.9" y="54.8">C17</text>
<text x="164.6" y="55.7">1uF</text>
<text x="29.2" y="61.9">10uF</text>
<text x="42.3" y="61.9">0.1u</text>
<text x="29.9" y="72">C2</text>
<text x="29.9" y="74.1">8.6pF</text>
<text x="121.5" y="77.3">R1</text>
<text x="164.3" y="77.1">Presa PCB HARWIN, 10 vie, 2 file, passo 1.27mm, Foro passante</text>
<text x="164.3" y="75">U5</text>
<text x="244.6" y="73.8">R15</text>
<text x="245.4" y="76.2">10k</text>
<text x="256.6" y="77.2">10k</text>
<text x="256.6" y="75">R16</text>
<text x="11.4" y="82.2">L3</text>
<text x="26.4" y="82.2">C3</text>
<text x="40.6" y="82.1">L1</text>
<text x="121.5" y="79.5">200</text>
<text x="11.4" y="84.3">AN9520-245</text>
<text x="26.4" y="84.3">2.4pF</text>
<text x="40.6" y="84.3">1.5nH</text>
<text x="47.8" y="95">12k</text>
<text x="47.8" y="92.8">R4</text>
<text x="201.9" y="92.6">10k</text>
<text x="201.9" y="90.5">R14</text>
<text x="207.8" y="92.6">10k</text>
<text x="207.8" y="90.5">R12</text>
<text x="201.8" y="105.9">C11</text>
<text x="252.6" y="104.5">0.1u</text>
<text x="252.6" y="102.4">C18</text>
<text x="201.6" y="108.3">10nF</text>
<text x="228.5" y="113.1">R13</text>
<text x="212.3" y="114.3">0.1u</text>
<text x="212.5" y="116.7">C19</text>
<text x="220.7" y="115.5">MPU-6881_C468935</text>
<text x="177.4" y="123.5">Molex white 2-pin</text>
<text x="177.4" y="121.4">J1</text>
<text x="28.9" y="129.4">1.27MM*4P排母</text>
<text x="28.9" y="127.3">CN3</text>
<text x="74.6" y="130.9">R5</text>
<text x="74.6" y="133.1">12k</text>
<text x="78.5" y="135.7">LED-0603_R</text>
<text x="83.3" y="132.1">LED1</text>
<text x="100.8" y="136.6">12k</text>
<text x="100.8" y="134.5">R2</text>
<text x="93.7" y="146.1">1k</text>
<text x="93.7" y="144">R3</text>
<text x="213.8" y="149.9">R8</text>
<text x="213.8" y="152.2">1k</text>
<text x="66.8" y="160.3">DRV8833CPWPR</text>
<text x="66.8" y="158.3">U3</text>
<text x="213.8" y="161.7">1k</text>
<text x="213.8" y="159.4">R9</text>
<text x="90.2" y="167.8">2.2uF</text>
<text x="97.7" y="167.9">C9</text>
<text x="143" y="171.1">10uF</text>
<text x="143" y="169">C10</text>
<text x="117.8" y="179.7">0.01uF</text>
<text x="119.1" y="182.1">C15</text>
</g>
<g font-size="2.2" fill="#00f">
<text x="133.3" y="12.2">1</text>
<text x="133.3" y="14.6">2</text>
<text x="133.3" y="16.9">3</text>
<text x="135.7" y="13.4">CS#</text>
<text x="135.7" y="15.7">DO(IO1)</text>
<text x="153.5" y="15.7">HOLD#orRESET#(IO3)</text>
<text x="180.1" y="16.9">6</text>
<text x="180.1" y="14.6">7</text>
<text x="135.7" y="18.1">WP#(IO2)</text>
<text x="170.4" y="20.5">DI(IO0)</text>
<text x="174.8" y="18.1">CLK</text>
<text x="180.1" y="19.3">5</text>
<text x="159.9" y="47.9">3</text>
<text x="146.4" y="49.1">2</text>
<text x="148.8" y="50.2">OUT</text>
<text x="156.3" y="49.1">IN</text>
<text x="70.4" y="61.1" transform="rotate(-90 70.4 61.1)">33</text>
<text x="75.1" y="61.1" transform="rotate(-90 75.1 61.1)">32</text>
<text x="77.5" y="61.1" transform="rotate(-90 77.5 61.1)">31</text>
<text x="84.6" y="61.1" transform="rotate(-90 84.6 61.1)">28</text>
<text x="87" y="61.1" transform="rotate(-90 87 61.1)">27</text>
<text x="89.4" y="61.1" transform="rotate(-90 89.4 61.1)">26</text>
<text x="91.8" y="61.1" transform="rotate(-90 91.8 61.1)">25</text>
<text x="71.1" y="67.2" transform="rotate(-90 71.1 67.2)">GND</text>
<text x="78.2" y="70.9" transform="rotate(-90 78.2 70.9)">RES12K</text>
<text x="85.3" y="71.6" transform="rotate(-90 85.3 71.6)">XTAL_IN</text>
<text x="90.1" y="71.1" transform="rotate(-90 90.1 71.1)">U0_TXD</text>
<text x="92.5" y="71.3" transform="rotate(-90 92.5 71.3)">U0_RXD</text>
<text x="60.7" y="76.4">2</text>
<text x="63.2" y="77.6">LNA</text>
<text x="75.8" y="73.7" transform="rotate(-90 75.8 73.7)">EXT_RSTB</text>
<text x="87.7" y="73.7" transform="rotate(-90 87.7 73.7)">XTAL_OUT</text>
<text x="94.1" y="77.6">SD_D1</text>
<text x="94.7" y="75.2">GPIO5</text>
<text x="102.8" y="76.4">23</text>
<text x="102.8" y="74">24</text>
<text x="92.9" y="82.4">SD_CLK</text>
<text x="94.1" y="80">SD_D0</text>
<text x="102.8" y="83.5">20</text>
<text x="102.8" y="81.2">21</text>
<text x="102.8" y="78.8">22</text>
<text x="158.2" y="80">10</text>
<text x="159.6" y="82.4">8</text>
<text x="162.7" y="83.3">8</text>
<text x="162.7" y="80.9">10</text>
<text x="167.4" y="83.3">7</text>
<text x="167.4" y="80.9">9</text>
<text x="170.5" y="82.4">7</text>
<text x="170.5" y="80">9</text>
<text x="214.2" y="82.4">1</text>
<text x="216.6" y="83.5">NC</text>
<text x="229.7" y="80.1" transform="rotate(-90 229.7 80.1)">25</text>
<text x="230.9" y="83.8" transform="rotate(-90 230.9 83.8)">EP</text>
<text x="233.4" y="83.5">SDA/SDI</text>
<text x="244.4" y="82.4">24</text>
<text x="60.7" y="85.9">6</text>
<text x="60.7" y="88.3">7</text>
<text x="63.2" y="87.1">TOUT</text>
<text x="63.2" y="89.5">CHIP_EN</text>
<text x="92.1" y="84.7">SD_CMD</text>
<text x="94.1" y="89.5">SD_D2</text>
<text x="94.1" y="87.1">SD_D3</text>
<text x="102.8" y="88.3">18</text>
<text x="102.8" y="85.9">19</text>
<text x="159.6" y="89.5">2</text>
<text x="159.6" y="87.1">4</text>
<text x="159.6" y="84.7">6</text>
<text x="162.7" y="88.1">4</text>
<text x="162.7" y="85.7">6</text>
<text x="167.4" y="88.1">3</text>
<text x="167.4" y="85.7">5</text>
<text x="170.5" y="89.5">1</text>
<text x="170.5" y="87.1">3</text>
<text x="170.5" y="84.7">5</text>
<text x="214.2" y="84.7">2</text>
<text x="214.2" y="87.1">3</text>
<text x="214.2" y="89.5">4</text>
<text x="216.6" y="85.9">NC</text>
<text x="216.6" y="88.3">NC</text>
<text x="232.2" y="85.9">SCL/SCLK</text>
<text x="238.9" y="88.3">nCS</text>
<text x="244.4" y="89.5">21</text>
<text x="244.4" y="87.1">22</text>
<text x="244.4" y="84.7">23</text>
<text x="60.7" y="90.7">8</text>
<text x="63.2" y="91.9">XPD_DCDC</text>
<text x="162.7" y="90.4">2</text>
<text x="167.4" y="90.4">1</text>
<text x="214.2" y="91.9">5</text>
<text x="214.2" y="94.2">6</text>
<text x="216.6" y="90.7">NC</text>
<text x="216.6" y="93.1">NC</text>
<text x="216.6" y="95.4">NC</text>
<text x="234.1" y="90.7">AUX_DA</text>
<text x="237.4" y="95.4">RESV</text>
<text x="237.4" y="93.1">RESV</text>
<text x="244.4" y="94.2">19</text>
<text x="244.4" y="91.9">20</text>
<text x="76.1" y="100.9" transform="rotate(-90 76.1 100.9)">MTMS/GPIO14</text>
<text x="78.5" y="100.9" transform="rotate(-90 78.5 100.9)">MTDI/GPIO12</text>
<text x="83.2" y="100.9" transform="rotate(-90 83.2 100.9)">MTCK/GPIO13</text>
<text x="85.6" y="100.9" transform="rotate(-90 85.6 100.9)">MTDO/GPIO15</text>
<text x="88" y="100.9" transform="rotate(-90 88 100.9)">GPIO2</text>
<text x="90.3" y="100.9" transform="rotate(-90 90.3 100.9)">GPIO0</text>
<text x="92.7" y="100.9" transform="rotate(-90 92.7 100.9)">GPIO4</text>
<text x="214.2" y="96.6">7</text>
<text x="214.2" y="101.4">9</text>
<text x="216.6" y="97.8">AUX_CL</text>
<text x="240.1" y="100.2">NC</text>
<text x="244.4" y="101.4">16</text>
<text x="244.4" y="99">17</text>
<text x="75.1" y="102.9" transform="rotate(-90 75.1 102.9)">9</text>
<text x="77.5" y="104.3" transform="rotate(-90 77.5 104.3)">10</text>
<text x="82.3" y="104.3" transform="rotate(-90 82.3 104.3)">12</text>
<text x="84.6" y="104.3" transform="rotate(-90 84.6 104.3)">13</text>
<text x="87" y="104.3" transform="rotate(-90 87 104.3)">14</text>
<text x="89.4" y="104.3" transform="rotate(-90 89.4 104.3)">15</text>
<text x="91.8" y="104.3" transform="rotate(-90 91.8 104.3)">16</text>
<text x="212.8" y="103.8">10</text>
<text x="212.8" y="106.1">11</text>
<text x="216.6" y="102.6">SDO/AD0</text>
<text x="216.6" y="104.9">REGOUT</text>
<text x="216.6" y="107.3">FSYNC</text>
<text x="240.1" y="107.3">NC</text>
<text x="240.1" y="104.9">NC</text>
<text x="240.1" y="102.6">NC</text>
<text x="244.4" y="106.1">14</text>
<text x="244.4" y="103.8">15</text>
<text x="212.8" y="108.5">12</text>
<text x="216.6" y="109.7">INT</text>
<text x="179.3" y="129.7">1</text>
<text x="179.3" y="127.3">2</text>
<text x="28.6" y="132.3">1</text>
<text x="28.6" y="134.7">2</text>
<text x="28.6" y="137.1">3</text>
<text x="31" y="133.5">1</text>
<text x="31" y="135.9">2</text>
<text x="28.6" y="139.4">4</text>
<text x="31" y="138.2">3</text>
<text x="31" y="140.6">4</text>
<text x="54.8" y="163.2">1</text>
<text x="54.8" y="165.6">2</text>
<text x="54.8" y="168">3</text>
<text x="57.2" y="164.4">nSLEEP</text>
<text x="57.2" y="166.8">AOUT1</text>
<text x="73.7" y="166.8">AIN2</text>
<text x="73.7" y="164.4">AIN1</text>
<text x="80.2" y="168">14</text>
<text x="80.2" y="165.6">15</text>
<text x="80.2" y="163.2">16</text>
<text x="54.8" y="170.4">4</text>
<text x="54.8" y="172.7">5</text>
<text x="57.2" y="169.2">AISEN</text>
<text x="57.2" y="171.6">AOUT2</text>
<text x="57.2" y="173.9">BOUT2</text>
<text x="73.7" y="169.2">VINT</text>
<text x="75.8" y="173.9">VM</text>
<text x="80.2" y="172.7">12</text>
<text x="54.8" y="175.1">6</text>
<text x="54.8" y="177.5">7</text>
<text x="54.8" y="179.9">8</text>
<text x="57.2" y="176.3">BISEN</text>
<text x="57.2" y="178.7">BOUT1</text>
<text x="73.7" y="178.7">BIN2</text>
<text x="76" y="176.3">NC</text>
<text x="80.2" y="179.9">9</text>
<text x="80.2" y="177.5">10</text>
<text x="80.2" y="175.1">11</text>
<text x="57.2" y="181.1">nFAULT</text>
<text x="73.3" y="183.4">EPAD</text>
<text x="73.7" y="181.1">BIN1</text>
<text x="80.2" y="182.3">17</text>
</g>
<g font-size="2.2" fill="#f00">
<text x="174.5" y="13.4">VCC</text>
<text x="180.1" y="12.2">8</text>
<text x="79.9" y="61.1" transform="rotate(-90 79.9 61.1)">30</text>
<text x="82.3" y="61.1" transform="rotate(-90 82.3 61.1)">29</text>
<text x="80.6" y="68.5" transform="rotate(-90 80.6 68.5)">VDDA</text>
<text x="83" y="68.7" transform="rotate(-90 83 68.7)">VDDD</text>
<text x="60.7" y="74">1</text>
<text x="63.2" y="75.2">VDDA</text>
<text x="60.7" y="78.8">3</text>
<text x="60.7" y="81.2">4</text>
<text x="60.7" y="83.5">5</text>
<text x="63.2" y="80">VDD3P3</text>
<text x="63.2" y="82.4">VDD3P3</text>
<text x="63.2" y="84.7">VDD_RTC</text>
<text x="91.3" y="91.9">VDD_PST</text>
<text x="102.8" y="90.7">17</text>
<text x="80.8" y="100.9" transform="rotate(-90 80.8 100.9)">VDDPST</text>
<text x="214.2" y="99">8</text>
<text x="216.6" y="100.2">VDDIO</text>
<text x="79.9" y="104.3" transform="rotate(-90 79.9 104.3)">11</text>
<text x="238.4" y="109.7">VDD</text>
<text x="244.4" y="108.5">13</text>
</g>
<g font-size="2.2">
<text x="133.3" y="19.3">4</text>
<text x="135.7" y="20.5">GND</text>
<text x="230" y="36">1</text>
<text x="230" y="31.2">4</text>
<text x="242.8" y="31.2">3</text>
<text x="242.8" y="36">2</text>
<text x="146.4" y="46.7">1</text>
<text x="148.8" y="47.9">GND</text>
<text x="238.3" y="97.8">GND</text>
<text x="244.4" y="96.6">18</text>
<text x="74.1" y="171.6">GND</text>
<text x="80.2" y="170.4">13</text>
</g>
</svg>
